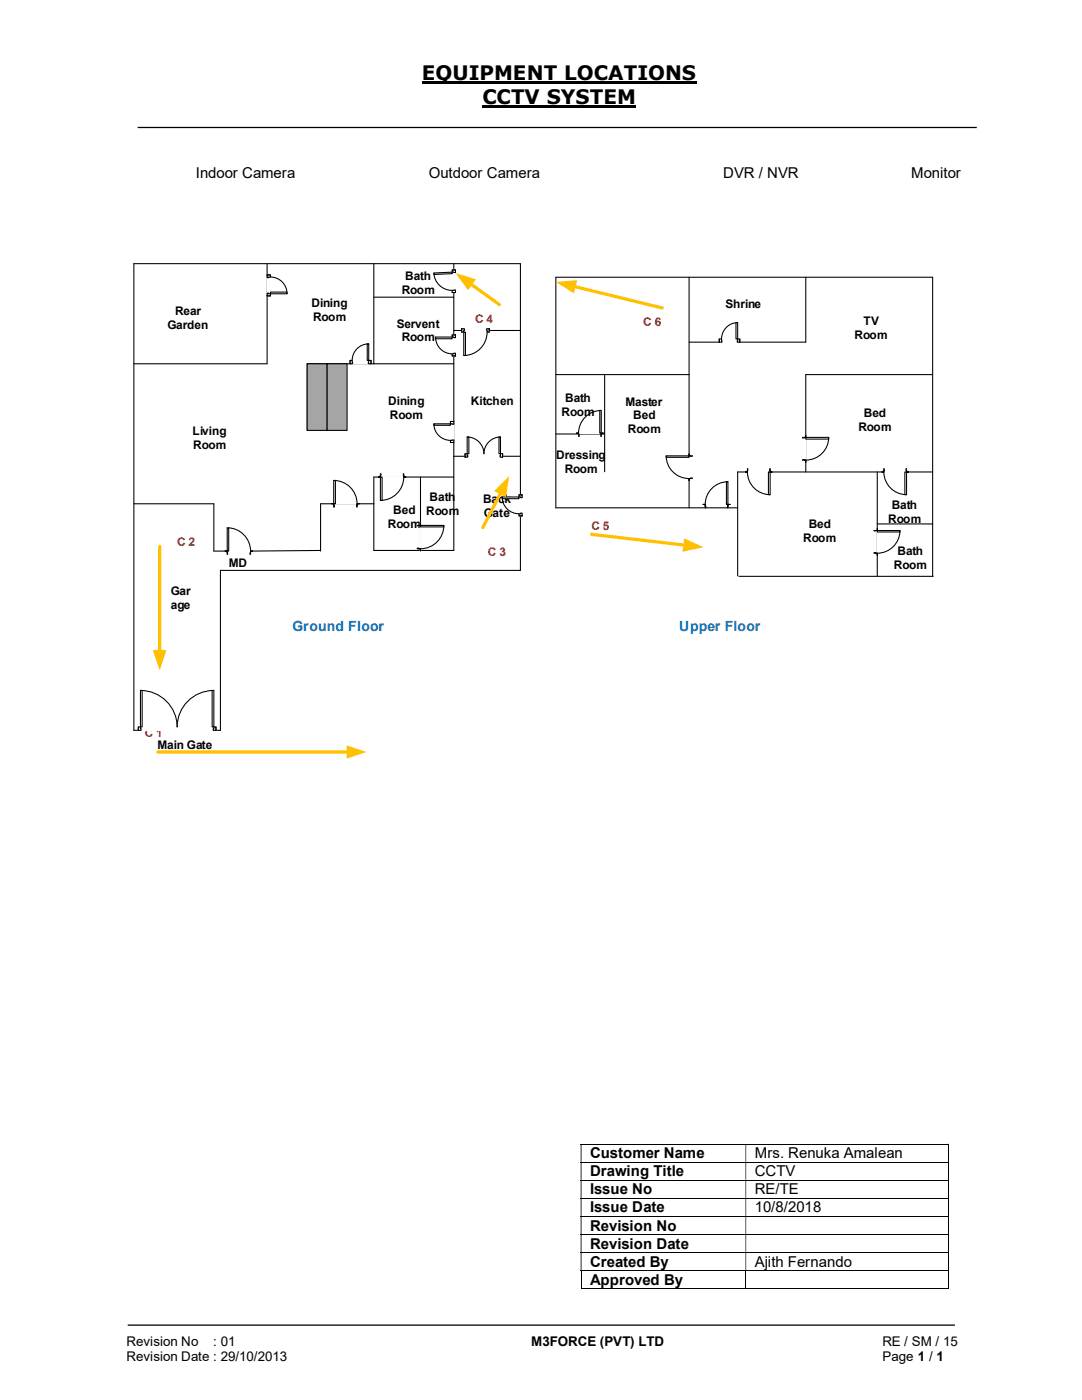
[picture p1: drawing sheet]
<svg xmlns="http://www.w3.org/2000/svg" width="216mm" height="279mm" viewBox="0 0 216 279" stroke-linecap="round" stroke-linejoin="round" font-family="sans-serif">
<path d="M84.2 16.4h54.8M96.3 21.3h30.7" fill="none" stroke="#000" stroke-width=".42"/>
<path d="M27.5 25.4h167.4M25.5 264.5h165" fill="none" stroke="#000" stroke-width=".25"/>
<g fill="none" stroke="#000" stroke-width=".2">
<path d="M115.9 228.3h73.2M115.9 231.9h73.2M115.9 235.5h73.2M115.9 239.1h73.2M189.2 228.4v3.5M189.2 232v3.5M189.2 235.6v3.5M189.2 239.2v3.5M115.9 242.7h73.2M115.9 246.4h73.2M115.9 249.9h73.2M115.9 253.5h73.2"/>
<path d="M115.9 257.2h32.9M116 253.6v3.7M148.8 253.6v3.7M148.9 257.2h40.2M189.2 242.8v3.5M189.2 246.4v3.5M189.2 250v3.4M189.2 253.6v3.7"/>
</g>
<g fill="#000">
<path d="M189.1 228.3h.2v.1h-.2zM115.9 228.4h.1v3.5h-.1zM148.8 228.4h.1v3.5h-.1z" fill-rule="evenodd"/>
<path d="M189.1 231.9h.2v.1h-.2zM115.9 232h.1v3.5h-.1zM148.8 232h.1v3.5h-.1z" fill-rule="evenodd"/>
<path d="M189.1 235.5l.2 .1zM115.9 235.6h.1v3.5h-.1zM148.8 235.6h.1v3.5h-.1z" fill-rule="evenodd"/>
<path d="M189.1 239.1h.2v.1h-.2zM115.9 239.2h.1v3.5h-.1zM148.8 239.2h.1v3.5h-.1z" fill-rule="evenodd"/>
<path d="M189.1 242.7h.2v.1h-.2zM115.9 242.8h.1v3.5h-.1zM148.8 242.8h.1v3.5h-.1z" fill-rule="evenodd"/>
<path d="M189.1 246.3l.2 .1zM115.9 246.4h.1v3.5h-.1zM148.8 246.4h.1v3.5h-.1z" fill-rule="evenodd"/>
<path d="M189.1 249.9h.2v.1h-.2zM115.9 250h.1v3.4h-.1zM148.8 250h.1v3.4h-.1z" fill-rule="evenodd"/>
</g>
<path d="M189.1 253.4h.2v.2h-.2zM189.1 257.1h.2v.2h-.2z" fill="#000"/>
<path d="M31.5 150.1h38" fill="none" stroke="#ffc000" stroke-width=".64"/>
<path d="M69.2 148.8l4 1.3-4 1.3z" fill="#ffc000"/>
<path d="M26.7 52.6h77.1v61.2h-59.8v32h-17.3zM53.3 52.6v20h-26.6M74.6 52.6v20M74.6 59.3h16M90.6 52.6v57.3h-16v-14.7h16M90.6 72.6h-29.3v13.3M90.6 66h13.2M90.6 91.1h13.2M26.7 100.5h16v9.5h2.6M64 109.9l-14 .1M74.6 100.5h-10.6v9.5" fill="none" stroke="#000" stroke-width=".21"/>
<path d="M61.3 72.6h4v13.3h-4z" fill="#a5a5a5"/>
<path d="M61.3 72.6h4v13.3h-4z" fill="none" stroke="#000" stroke-width=".21"/>
<path d="M65.3 72.6h4v13.3h-4z" fill="#a5a5a5"/>
<g fill="none" stroke="#000" stroke-width=".21">
<path d="M137.5 55.3v46M160.8 55.3v13h-23.3M65.3 72.6h4v13.3h-4zM110.9 74.8h26.6M120.6 74.9v19.2M186.1 74.8h-25.3v19.4M83.9 95.2v14.7M110.9 86.6h9.7M175 94.2v20.7M186.1 94.2h-38.9v20.7M147.2 101.3h-36.3v-46h75.2v59.6M147.4 115h38.8"/>
<path d="M175 104.6h11.1"/>
</g>
<path d="M175 105.5l.1 5.3z" fill-rule="evenodd" fill="#fff"/>
<path d="M175 105.5l.1 5.3z" fill="none" stroke="#fff" stroke-width=".21"/>
<path d="M174.4 105.9h.6v-.4v.4zM174.4 110.4h.6v.4v-.4z" fill-rule="evenodd" fill="#fff"/>
<path d="M174.4 105.9h.6v-.4v.4h-.3M174.4 110.4h.6v.4v-.4h-.3" fill="none" stroke="#000" stroke-width=".21"/>
<path d="M174.4 105.9l.3 .1zM174.4 110.3v.1h.3v-.1z" fill-rule="evenodd" fill="#fff"/>
<path d="M174.4 105.9h.3M174.4 110.4v-.1h.3v.1M179.6 105.9a4.5 4.5 0 0 1-4.6 4.5" fill="none" stroke="#000" stroke-width=".21"/>
<path d="M175 105.9h4.6v.3h-4.6z" fill="#fff"/>
<path d="M175 105.9h4.6v.3h-4.6z" fill="none" stroke="#000" stroke-width=".21"/>
<path d="M160.7 86.9l.1 5.4z" fill-rule="evenodd" fill="#fff"/>
<path d="M160.7 86.9l.1 5.4z" fill="none" stroke="#fff" stroke-width=".21"/>
<path d="M160.1 87.3h.7v-.4v.4zM160.1 91.8h.7v.5v-.5z" fill-rule="evenodd" fill="#fff"/>
<path d="M160.1 87.3h.7v-.4v.4h-.3M160.1 91.8h.7v.5v-.5h-.3" fill="none" stroke="#000" stroke-width=".21"/>
<path d="M160.1 87.3h.4v.1h-.4zM160.1 91.7l.4 .1z" fill-rule="evenodd" fill="#fff"/>
<path d="M160.1 87.3v.1h.4v-.1M160.1 91.8h.4M165.4 87.3a4.5 4.5 0 0 1-4.6 4.5" fill="none" stroke="#000" stroke-width=".21"/>
<path d="M160.8 87.3h4.6v.3h-4.6z" fill="#fff"/>
<path d="M160.8 87.3h4.6v.3h-4.6z" fill="none" stroke="#000" stroke-width=".21"/>
<path d="M90.2 66.8h.7v4.2h-.7z" fill-rule="evenodd" fill="#fff"/>
<path d="M90.2 66.8h.7v4.2h-.7z" fill="none" stroke="#fff" stroke-width=".21"/>
<path d="M90.2 66.8v.5h.7v-.5zM90.2 70.6h.7v.4h-.7z" fill-rule="evenodd" fill="#fff"/>
<path d="M90.6 67.3h-.4v-.5h.7v.5M90.6 70.6h-.4v.4h.7v-.4" fill="none" stroke="#000" stroke-width=".21"/>
<path d="M90.6 67.3v.1h.3v-.1zM90.6 70.5h.3v.1h-.3z" fill-rule="evenodd" fill="#fff"/>
<path d="M86.9 67.3a3.3 3.3 0 0 0 3.3 3.3M90.2 66.8h.7M90.2 71h.7M90.6 67.3v.1h.3v-.1M90.6 70.6v-.1h.3v.1" fill="none" stroke="#000" stroke-width=".21"/>
<path d="M86.9 67.3h3.3v.3h-3.3z" fill="#fff"/>
<path d="M86.9 67.3h3.3v.3h-3.3z" fill="none" stroke="#000" stroke-width=".21"/>
<path d="M137.5 90.6v5.3z" fill-rule="evenodd" fill="#fff"/>
<path d="M137.5 90.6v5.3z" fill="none" stroke="#fff" stroke-width=".21"/>
<path d="M137.5 90.6v.4h.6h-.6zM137.5 95.5h.6h-.6v.4z" fill-rule="evenodd" fill="#fff"/>
<path d="M137.8 91h-.3v-.4v.4h.6M137.8 95.5h-.3v.4v-.4h.6" fill="none" stroke="#000" stroke-width=".21"/>
<path d="M137.8 91l.3 .1zM137.8 95.4h.3v.1h-.3z" fill-rule="evenodd" fill="#fff"/>
<path d="M132.9 91a4.5 4.5 0 0 0 4.6 4.5M137.8 91h.3M137.8 95.5v-.1h.3v.1" fill="none" stroke="#000" stroke-width=".21"/>
<path d="M132.9 91h4.6v.3h-4.6z" fill="#fff"/>
<path d="M132.9 91h4.6v.3h-4.6z" fill="none" stroke="#000" stroke-width=".21"/>
<path d="M90.2 53.9h.7v4.5h-.7z" fill-rule="evenodd" fill="#fff"/>
<path d="M90.2 53.9h.7v4.5h-.7z" fill="none" stroke="#fff" stroke-width=".21"/>
<path d="M90.2 53.9v.4h.7v-.4zM90.2 58h.7v.4h-.7z" fill-rule="evenodd" fill="#fff"/>
<path d="M90.6 54.3h-.4v-.4h.7v.4M90.6 58h-.4v.4h.7v-.4" fill="none" stroke="#000" stroke-width=".21"/>
<path d="M90.6 54.3l.3 .1zM90.6 57.9l.3 .1z" fill-rule="evenodd" fill="#fff"/>
<path d="M86.6 54.5a3.6 3.6 0 0 0 3.6 3.5M90.2 53.9h.7M90.2 58.4h.7M90.6 54.3h.3M90.6 58h.3" fill="none" stroke="#000" stroke-width=".21"/>
<path d="M86.6 54.5l3.6-.2 .1 .3-3.7 .2z" fill-rule="evenodd" fill="#fff"/>
<path d="M86.6 54.5l3.6-.2 .1 .3-3.7 .2z" fill="none" stroke="#000" stroke-width=".21"/>
<path d="M83.9 104.4v5.5z" fill-rule="evenodd" fill="#fff"/>
<path d="M83.9 104.4v5.5z" fill="none" stroke="#fff" stroke-width=".21"/>
<path d="M83.3 104.9h.6v-.5v.5zM83.3 109.5h.6v.4v-.4z" fill-rule="evenodd" fill="#fff"/>
<path d="M83.3 104.9h.6v-.5v.5h-.3M83.3 109.5h.6v.4v-.4h-.3" fill="none" stroke="#000" stroke-width=".21"/>
<path d="M83.3 104.9h.3zM83.3 109.4v.1h.3v-.1z" fill-rule="evenodd" fill="#fff"/>
<path d="M83.3 104.9h.3M83.3 109.5v-.1h.3v.1M88.6 104.9a4.6 4.6 0 0 1-4.7 4.6" fill="none" stroke="#000" stroke-width=".21"/>
<path d="M83.9 104.9h4.7v.3h-4.7z" fill="#fff"/>
<path d="M83.9 104.9h4.7v.3h-4.7z" fill="none" stroke="#000" stroke-width=".21"/>
<path d="M89.8 84.1h.8v4.2h-.8z" fill-rule="evenodd" fill="#fff"/>
<path d="M89.8 84.1h.8v4.2h-.8z" fill="none" stroke="#fff" stroke-width=".21"/>
<path d="M89.9 84.1v.5h.7v-.5zM89.9 87.9h.7v.4h-.7z" fill-rule="evenodd" fill="#fff"/>
<path d="M90.2 84.6h-.3v-.5h.7v.5M90.2 87.9h-.3v.4h.7v-.4" fill="none" stroke="#000" stroke-width=".21"/>
<path d="M90.2 84.6l.4 .1zM90.2 87.8l.4 .1z" fill-rule="evenodd" fill="#fff"/>
<path d="M86.6 84.6a3.3 3.3 0 0 0 3.3 3.3M89.9 84.1h.7M89.9 88.3h.7M90.2 84.6h.4M90.2 87.9h.4" fill="none" stroke="#000" stroke-width=".21"/>
<path d="M86.6 84.6h3.3v.3h-3.3z" fill="#fff"/>
<path d="M86.6 84.6h3.3v.3h-3.3z" fill="none" stroke="#000" stroke-width=".21"/>
<path d="M66.2 100.5l5.5 .1z" fill="#fff"/>
<path d="M66.2 100.5l5.5 .1z" fill="none" stroke="#fff" stroke-width=".21"/>
<path d="M66.2 100.5h.4v.7v-.7zM71.2 100.5v.7v-.7h.5z" fill-rule="evenodd" fill="#fff"/>
<path d="M66.6 100.8v-.3h-.4h.4v.7M71.2 100.8v-.3h.5h-.5v.7" fill="none" stroke="#000" stroke-width=".21"/>
<path d="M66.6 100.8h.1v.4h-.1zM71.2 100.8v.4z" fill-rule="evenodd" fill="#fff"/>
<path d="M66.6 95.9a4.6 4.6 0 0 1 4.6 4.6M66.6 100.8h.1v.4h-.1M71.2 100.8v.4" fill="none" stroke="#000" stroke-width=".21"/>
<path d="M66.6 95.9h.3v4.6h-.3z" fill-rule="evenodd" fill="#fff"/>
<path d="M66.6 95.9h.3v4.6h-.3z" fill="none" stroke="#000" stroke-width=".21"/>
<path d="M92.8 90.5h7.5v.8h-7.5z" fill="#fff"/>
<path d="M92.8 90.5h7.5v.8h-7.5z" fill="none" stroke="#fff" stroke-width=".21"/>
<path d="M99.9 90.6v.6h.4v-.6zM92.8 90.6h.4v.6h-.4z" fill-rule="evenodd" fill="#fff"/>
<path d="M93.2 90.9v-.3h-.4v.6h.4M99.9 90.9v-.3h.4v.6h-.4" fill="none" stroke="#000" stroke-width=".21"/>
<path d="M99.8 90.9l.1 .3zM93.2 90.9h.1v.3h-.1z" fill-rule="evenodd" fill="#fff"/>
<path d="M92.8 90.6v.6M93.2 87.2a3.4 3.4 0 0 1 3.4 3.4 3.3 3.3 0 0 1 3.3-3.4M93.2 90.9h.1v.3h-.1M99.9 90.9v.3M100.3 90.6v.6" fill="none" stroke="#000" stroke-width=".21"/>
<path d="M93.2 87.2h.4v3.4h-.4z" fill-rule="evenodd" fill="#fff"/>
<path d="M93.2 87.2h.4v3.4h-.4z" fill="none" stroke="#000" stroke-width=".21"/>
<path d="M99.6 87.2h.3v3.4h-.3z" fill-rule="evenodd" fill="#fff"/>
<path d="M99.6 87.2h.3v3.4h-.3z" fill="none" stroke="#000" stroke-width=".21"/>
<path d="M140.3 100.6l5.4 .1z" fill="#fff"/>
<path d="M140.3 100.6l5.4 .1z" fill="none" stroke="#fff" stroke-width=".21"/>
<path d="M145.2 100.7v.6v-.6h.5zM140.3 100.7h.4v.6v-.6z" fill-rule="evenodd" fill="#fff"/>
<path d="M140.7 101v-.3h-.4h.4v.6M145.2 101v-.3h.5h-.5v.6" fill="none" stroke="#000" stroke-width=".21"/>
<path d="M145.2 101v.3zM140.7 101h.1v.3h-.1z" fill-rule="evenodd" fill="#fff"/>
<path d="M145.2 96.1a4.5 4.5 0 0 0-4.5 4.6M140.7 101h.1v.3h-.1M145.2 101v.3" fill="none" stroke="#000" stroke-width=".21"/>
<path d="M144.9 96.1h.3v4.6h-.3z" fill-rule="evenodd" fill="#fff"/>
<path d="M144.9 96.1h.3v4.6h-.3z" fill="none" stroke="#000" stroke-width=".21"/>
<path d="M148.7 94.1l5.4 .1z" fill="#fff"/>
<path d="M148.7 94.1l5.4 .1z" fill="none" stroke="#fff" stroke-width=".21"/>
<path d="M153.7 93.6v.6h.4h-.4zM149.1 93.6v.6h-.4h.4z" fill-rule="evenodd" fill="#fff"/>
<path d="M149.1 93.6v.6h-.4h.4v-.3M153.7 93.6v.6h.4h-.4v-.3" fill="none" stroke="#000" stroke-width=".21"/>
<path d="M153.6 93.6l.1 .3zM149.1 93.6l.1 .3z" fill-rule="evenodd" fill="#fff"/>
<path d="M149.1 93.6v.3M149.1 94.2a4.5 4.5 0 0 0 4.6 4.5M153.7 93.6v.3" fill="none" stroke="#000" stroke-width=".21"/>
<path d="M153.3 94.2h.4v4.5h-.4z" fill-rule="evenodd" fill="#fff"/>
<path d="M153.3 94.2h.4v4.5h-.4z" fill="none" stroke="#000" stroke-width=".21"/>
<path d="M75.5 95.2h5.5z" fill="#fff"/>
<path d="M75.5 95.2h5.5z" fill="none" stroke="#fff" stroke-width=".21"/>
<path d="M75.9 94.6v.6h-.4h.4zM80.6 94.6v.6h.4h-.4z" fill-rule="evenodd" fill="#fff"/>
<path d="M75.9 94.6v.6h-.4h.4v-.3M80.6 94.6v.6h.4h-.4v-.3" fill="none" stroke="#000" stroke-width=".21"/>
<path d="M75.9 94.6v.3h.1v-.3zM80.5 94.6l.1 .3z" fill-rule="evenodd" fill="#fff"/>
<path d="M75.9 94.6h.1v.3h-.1M80.6 94.6v.3M80.6 95.2a4.6 4.6 0 0 1-4.7 4.7" fill="none" stroke="#000" stroke-width=".21"/>
<path d="M75.9 95.2h.3v4.7h-.3z" fill-rule="evenodd" fill="#fff"/>
<path d="M75.9 95.2h.3v4.7h-.3z" fill="none" stroke="#000" stroke-width=".21"/>
<path d="M143.5 67.6h4.1v.7h-4.1z" fill="#fff"/>
<path d="M143.5 67.6h4.1v.7h-4.1z" fill="none" stroke="#fff" stroke-width=".21"/>
<path d="M147.2 67.6v.7h.4v-.7zM143.5 67.6h.5v.7h-.5z" fill-rule="evenodd" fill="#fff"/>
<path d="M144 68v-.4h-.5v.7h.5M147.2 68v-.4h.4v.7h-.4" fill="none" stroke="#000" stroke-width=".21"/>
<path d="M147.1 68l.1 .3zM144 68l.1 .3z" fill-rule="evenodd" fill="#fff"/>
<path d="M143.5 67.6v.7M144 68v.3M147.2 68v.3M147.2 64.4a3.3 3.3 0 0 0-3.2 3.2M147.6 67.6v.7" fill="none" stroke="#000" stroke-width=".21"/>
<path d="M146.9 64.4h.3v3.2h-.3z" fill-rule="evenodd" fill="#fff"/>
<path d="M146.9 64.4h.3v3.2h-.3z" fill="none" stroke="#000" stroke-width=".21"/>
<path d="M175.9 94.1l5.4 .1z" fill="#fff"/>
<path d="M175.9 94.1l5.4 .1z" fill="none" stroke="#fff" stroke-width=".21"/>
<path d="M180.9 93.6v.6h.4h-.4zM176.4 93.6v.6h-.5h.5z" fill-rule="evenodd" fill="#fff"/>
<path d="M176.4 93.6v.6h-.5h.5v-.3M180.9 93.6v.6h.4h-.4v-.3" fill="none" stroke="#000" stroke-width=".21"/>
<path d="M180.8 93.6h.1v.3h-.1zM176.4 93.6v.3z" fill-rule="evenodd" fill="#fff"/>
<path d="M176.4 94.2a4.5 4.5 0 0 0 4.5 4.5M176.4 93.6v.3M180.9 93.6h-.1v.3h.1" fill="none" stroke="#000" stroke-width=".21"/>
<path d="M180.6 94.2h.3v4.5h-.3z" fill-rule="evenodd" fill="#fff"/>
<path d="M180.6 94.2h.3v4.5h-.3z" fill="none" stroke="#000" stroke-width=".21"/>
<path d="M92.1 65.6h5.5v.7h-5.5z" fill="#fff"/>
<path d="M92.1 65.6h5.5v.7h-5.5z" fill="none" stroke="#fff" stroke-width=".21"/>
<path d="M92.1 65.6v.7h.4v-.7zM97.2 65.6h.4v.7h-.4z" fill-rule="evenodd" fill="#fff"/>
<path d="M92.5 65.6h-.4v.7h.4v-.3M97.2 65.6h.4v.7h-.4v-.3" fill="none" stroke="#000" stroke-width=".21"/>
<path d="M92.5 65.6v.4h.2v-.4zM97.1 65.6l.1 .4z" fill-rule="evenodd" fill="#fff"/>
<path d="M92.1 65.6v.7M92.5 65.6h.2v.4h-.2M97.2 66.3a4.7 4.7 0 0 1-4.7 4.7M97.2 65.6v.4M97.6 65.6v.7" fill="none" stroke="#000" stroke-width=".21"/>
<path d="M92.5 66.3h.4v4.7h-.4z" fill-rule="evenodd" fill="#fff"/>
<path d="M92.5 66.3h.4v4.7h-.4z" fill="none" stroke="#000" stroke-width=".21"/>
<path d="M44.9 109.9l5.5 .1z" fill="#fff"/>
<path d="M44.9 109.9l5.5 .1z" fill="none" stroke="#fff" stroke-width=".21"/>
<path d="M44.9 110h.4v.6v-.6zM50 110v.6v-.6h.4z" fill-rule="evenodd" fill="#fff"/>
<path d="M45.3 110.3v-.3h-.4h.4v.6M50 110.3v-.3h.4h-.4v.6" fill="none" stroke="#000" stroke-width=".21"/>
<path d="M45.3 110.3l.1 .3zM49.9 110.3v.3h.1v-.3z" fill-rule="evenodd" fill="#fff"/>
<path d="M45.3 105.3a4.7 4.7 0 0 1 4.7 4.7M45.3 110.3v.3M50 110.3h-.1v.3h.1" fill="none" stroke="#000" stroke-width=".21"/>
<path d="M45.3 105.3h.3v4.7h-.3z" fill-rule="evenodd" fill="#fff"/>
<path d="M45.3 105.3h.3v4.7h-.3z" fill="none" stroke="#000" stroke-width=".21"/>
<path d="M103.5 98.8h.7v4.2h-.7z" fill-rule="evenodd" fill="#fff"/>
<path d="M103.5 98.8h.7v4.2h-.7z" fill="none" stroke="#fff" stroke-width=".21"/>
<path d="M103.5 98.8v.4h.7v-.4zM103.5 102.5h.7v.5h-.7z" fill-rule="evenodd" fill="#fff"/>
<path d="M103.8 99.2h-.3v-.4h.7v.4M103.8 102.5h-.3v.5h.7v-.5" fill="none" stroke="#000" stroke-width=".21"/>
<path d="M103.8 99.2v.1h.4v-.1zM103.8 102.4h.4v.1h-.4z" fill-rule="evenodd" fill="#fff"/>
<path d="M100.2 99.2a3.3 3.3 0 0 0 3.3 3.3M103.5 98.8h.7M103.8 99.2v.1h.4v-.1M103.5 103h.7M103.8 102.5v-.1h.4v.1" fill="none" stroke="#000" stroke-width=".21"/>
<path d="M100.2 99.2h3.3v.3h-3.3z" fill="#fff"/>
<path d="M100.2 99.2h3.3v.3h-3.3z" fill="none" stroke="#000" stroke-width=".21"/>
<path d="M27.6 145h15.5v.8h-15.5z" fill="#fff"/>
<path d="M27.6 145h15.5v.8h-15.5z" fill="none" stroke="#fff" stroke-width=".21"/>
<path d="M42.7 145.1v.7h.4v-.7zM27.6 145.1h.4v.7h-.4z" fill-rule="evenodd" fill="#fff"/>
<path d="M28 145.4v-.3h-.4v.7h.4M42.7 145.4v-.3h.4v.7h-.4" fill="none" stroke="#000" stroke-width=".21"/>
<path d="M42.5 145.4v.4h.2v-.4zM28 145.4h.2v.4h-.2z" fill-rule="evenodd" fill="#fff"/>
<path d="M28 137.8a7.3 7.3 0 0 1 7.3 7.3 7.3 7.3 0 0 1 7.4-7.3M27.6 145.1v.7M28 145.4h.2v.4h-.2M42.7 145.4h-.2v.4h.2M43.1 145.1v.7" fill="none" stroke="#000" stroke-width=".21"/>
<path d="M28 137.8h.4v7.3h-.4z" fill-rule="evenodd" fill="#fff"/>
<path d="M28 137.8h.4v7.3h-.4z" fill="none" stroke="#000" stroke-width=".21"/>
<path d="M42.3 137.8h.4v7.3h-.4z" fill-rule="evenodd" fill="#fff"/>
<path d="M42.3 137.8h.4v7.3h-.4z" fill="none" stroke="#000" stroke-width=".21"/>
<path d="M115 86.4l5.4 .1z" fill="#fff"/>
<path d="M115 86.4l5.4 .1z" fill="none" stroke="#fff" stroke-width=".21"/>
<path d="M120 86.4v.7v-.7h.4zM115 86.4h.4v.7v-.7z" fill-rule="evenodd" fill="#fff"/>
<path d="M115.4 86.7v-.3h-.4h.4v.7M120 86.7v-.3h.4h-.4v.7" fill="none" stroke="#000" stroke-width=".21"/>
<path d="M119.9 86.7l.1 .4zM115.4 86.7h.2v.4h-.2z" fill-rule="evenodd" fill="#fff"/>
<path d="M115.4 86.7h.2v.4h-.2M120 81.9a4.5 4.5 0 0 0-4.6 4.5M120 86.7v.4" fill="none" stroke="#000" stroke-width=".21"/>
<path d="M119.7 81.9h.3v4.5h-.3z" fill-rule="evenodd" fill="#fff"/>
<path d="M119.7 81.9h.3v4.5h-.3z" fill="none" stroke="#000" stroke-width=".21"/>
<path d="M69.8 71.9h4.2v.7h-4.2z" fill="#fff"/>
<path d="M69.8 71.9h4.2v.7h-4.2z" fill="none" stroke="#fff" stroke-width=".21"/>
<path d="M73.6 71.9v.7h.4v-.7zM69.9 71.9h.4v.7h-.4z" fill-rule="evenodd" fill="#fff"/>
<path d="M70.3 72.3v-.4h-.4v.7h.4M73.6 72.3v-.4h.4v.7h-.4" fill="none" stroke="#000" stroke-width=".21"/>
<path d="M73.5 72.3l.1 .3zM70.3 72.3l.1 .3z" fill-rule="evenodd" fill="#fff"/>
<path d="M69.8 71.9v.7M70.3 72.3v.3M73.6 68.6a3.3 3.3 0 0 0-3.3 3.3M73.6 72.3v.3M74 71.9v.7" fill="none" stroke="#000" stroke-width=".21"/>
<path d="M73.3 68.6h.3v3.3h-.3z" fill-rule="evenodd" fill="#fff"/>
<path d="M73.3 68.6h.3v3.3h-.3z" fill="none" stroke="#000" stroke-width=".21"/>
<path d="M53.3 54.9h.7v4.2h-.7z" fill-rule="evenodd" fill="#fff"/>
<path d="M53.3 54.9h.7v4.2h-.7z" fill="none" stroke="#fff" stroke-width=".21"/>
<path d="M53.3 58.6v.5h.7v-.5zM53.3 54.9h.7v.4h-.7z" fill-rule="evenodd" fill="#fff"/>
<path d="M53.3 58.6v.5h.7v-.5h-.4M53.3 55.3v-.4h.7v.4h-.4" fill="none" stroke="#000" stroke-width=".21"/>
<path d="M53.3 58.5v.1h.3v-.1zM53.3 55.3h.3v.1h-.3z" fill-rule="evenodd" fill="#fff"/>
<path d="M53.3 59.1h.7M53.3 54.9h.7M53.3 58.6v-.1h.3v.1M53.3 55.3v.1h.3v-.1M54 55.3a3.3 3.3 0 0 1 3.3 3.3" fill="none" stroke="#000" stroke-width=".21"/>
<path d="M54 58.3h3.3v.3h-3.3z" fill="#fff"/>
<path d="M54 58.3h3.3v.3h-3.3z" fill="none" stroke="#000" stroke-width=".21"/>
<path d="M31.9 109.1v20.9" fill="none" stroke="#ffc000" stroke-width=".64"/>
<path d="M30.5 129.7h2.7l-1.3 4.1z" fill="#ffc000"/>
<path d="M99.9 98.3l-3.5 7" fill="none" stroke="#ffc000" stroke-width=".64"/>
<path d="M98.6 98l3-3-.6 4.2z" fill="#ffc000"/>
<path d="M93.9 56.6l5.8 4.2" fill="none" stroke="#ffc000" stroke-width=".64"/>
<path d="M90.9 54.5l4.1 1.3-1.6 2.1z" fill="#ffc000"/>
<path d="M114.5 57.1l17.7 4.4" fill="none" stroke="#ffc000" stroke-width=".64"/>
<path d="M110.9 56.3l4.3-.4-.7 2.6z" fill="#ffc000"/>
<path d="M118 106.6l18.7 2.2" fill="none" stroke="#ffc000" stroke-width=".64"/>
<path d="M136.5 107.4l3.9 1.8-4.2 .9z" fill="#ffc000"/>
<g font-size="4">
<text x="84.2" y="16">EQUIPMENT LOCATIONS</text>
<text x="96.3" y="20.8">CCTV SYSTEM</text>
</g>
<g font-size="3">
<text x="39.1" y="35.5">Indoor Camera</text>
<text x="85.6" y="35.5">Outdoor Camera</text>
<text x="144.3" y="35.5">DVR / NVR</text>
<text x="181.8" y="35.5">Monitor</text>
<text x="117.7" y="231.2">Customer Name</text>
<text x="150.6" y="231.2">Mrs. Renuka Amalean</text>
<text x="117.7" y="234.8">Drawing Title</text>
<text x="117.7" y="238.3">Issue No</text>
<text x="150.6" y="234.8">CCTV</text>
<text x="150.6" y="238.3">RE/TE</text>
<text x="117.7" y="242">Issue Date</text>
<text x="117.7" y="245.6">Revision No</text>
<text x="150.6" y="242">10/8/2018</text>
<text x="117.7" y="249.2">Revision Date</text>
<text x="117.7" y="252.8">Created By</text>
<text x="117.7" y="256.4">Approved By</text>
<text x="150.6" y="252.8">Ajith Fernando</text>
</g>
<g font-size="2.8" fill="#0070c0">
<text x="58.3" y="126">Ground Floor</text>
<text x="135.6" y="126">Upper Floor</text>
</g>
<g font-size="2.7">
<text x="25.2" y="268.7">Revision No</text>
<text x="42.6" y="268.7">: 01</text>
<text x="106" y="268.7">M3FORCE (PVT) LTD</text>
<text x="176.1" y="268.7">RE / SM / 15</text>
<text x="25.2" y="271.7">Revision Date : 29/10/2013</text>
<text x="176.1" y="271.7">Page 1 / 1</text>
</g>
<g font-size="2.4">
<text x="80.2" y="58.7">Room</text>
<text x="80.9" y="55.9">Bath</text>
<text x="33.4" y="65.7">Garden</text>
<text x="34.9" y="62.9">Rear</text>
<text x="62.1" y="61.3">Dining</text>
<text x="62.5" y="64">Room</text>
<text x="79.2" y="65.4">Servent</text>
<text x="144.8" y="61.5">Shrine</text>
<text x="172.3" y="64.8">TV</text>
<text x="80.2" y="68.1">Room</text>
<text x="170.5" y="67.6">Room</text>
<text x="77.5" y="80.9">Dining</text>
<text x="77.8" y="83.6">Room</text>
<text x="94" y="80.8">Kitchen</text>
<text x="112.1" y="83">Room</text>
<text x="112.8" y="80.2">Bath</text>
<text x="124.8" y="80.9">Master</text>
<text x="126.4" y="83.7">Bed</text>
<text x="172.3" y="83.2">Bed</text>
<text x="38.4" y="86.8">Living</text>
<text x="38.5" y="89.5">Room</text>
<text x="125.3" y="86.4">Room</text>
<text x="171.3" y="86">Room</text>
<text x="111" y="91.6">Dressing</text>
<text x="112.7" y="94.3">Room</text>
<text x="85.7" y="100">Bath</text>
<text x="96.4" y="100.4">Back</text>
<text x="177.9" y="101.6">Bath</text>
<text x="77.4" y="105.4">Room</text>
<text x="78.5" y="102.6">Bed</text>
<text x="85" y="102.8">Room</text>
<text x="96.6" y="103.2">Gate</text>
<text x="161.4" y="105.4">Bed</text>
<text x="177.2" y="104.4">Room</text>
<text x="45.6" y="113.2">MD</text>
<text x="160.3" y="108.2">Room</text>
<text x="178.3" y="113.6">Room</text>
<text x="179.1" y="110.8">Bath</text>
<text x="34.1" y="118.7">Gar</text>
<text x="34.1" y="121.5">age</text>
<text x="31.4" y="149.4">Main Gate</text>
</g>
<g font-size="2.4" fill="#c00000">
<text x="94.8" y="64.6">C 4</text>
<text x="128.4" y="65.1">C 6</text>
<text x="118" y="105.8">C 5</text>
<text x="35.3" y="109">C 2</text>
<text x="97.4" y="111">C 3</text>
<text x="28.9" y="147.2">C 1</text>
</g>
</svg>
